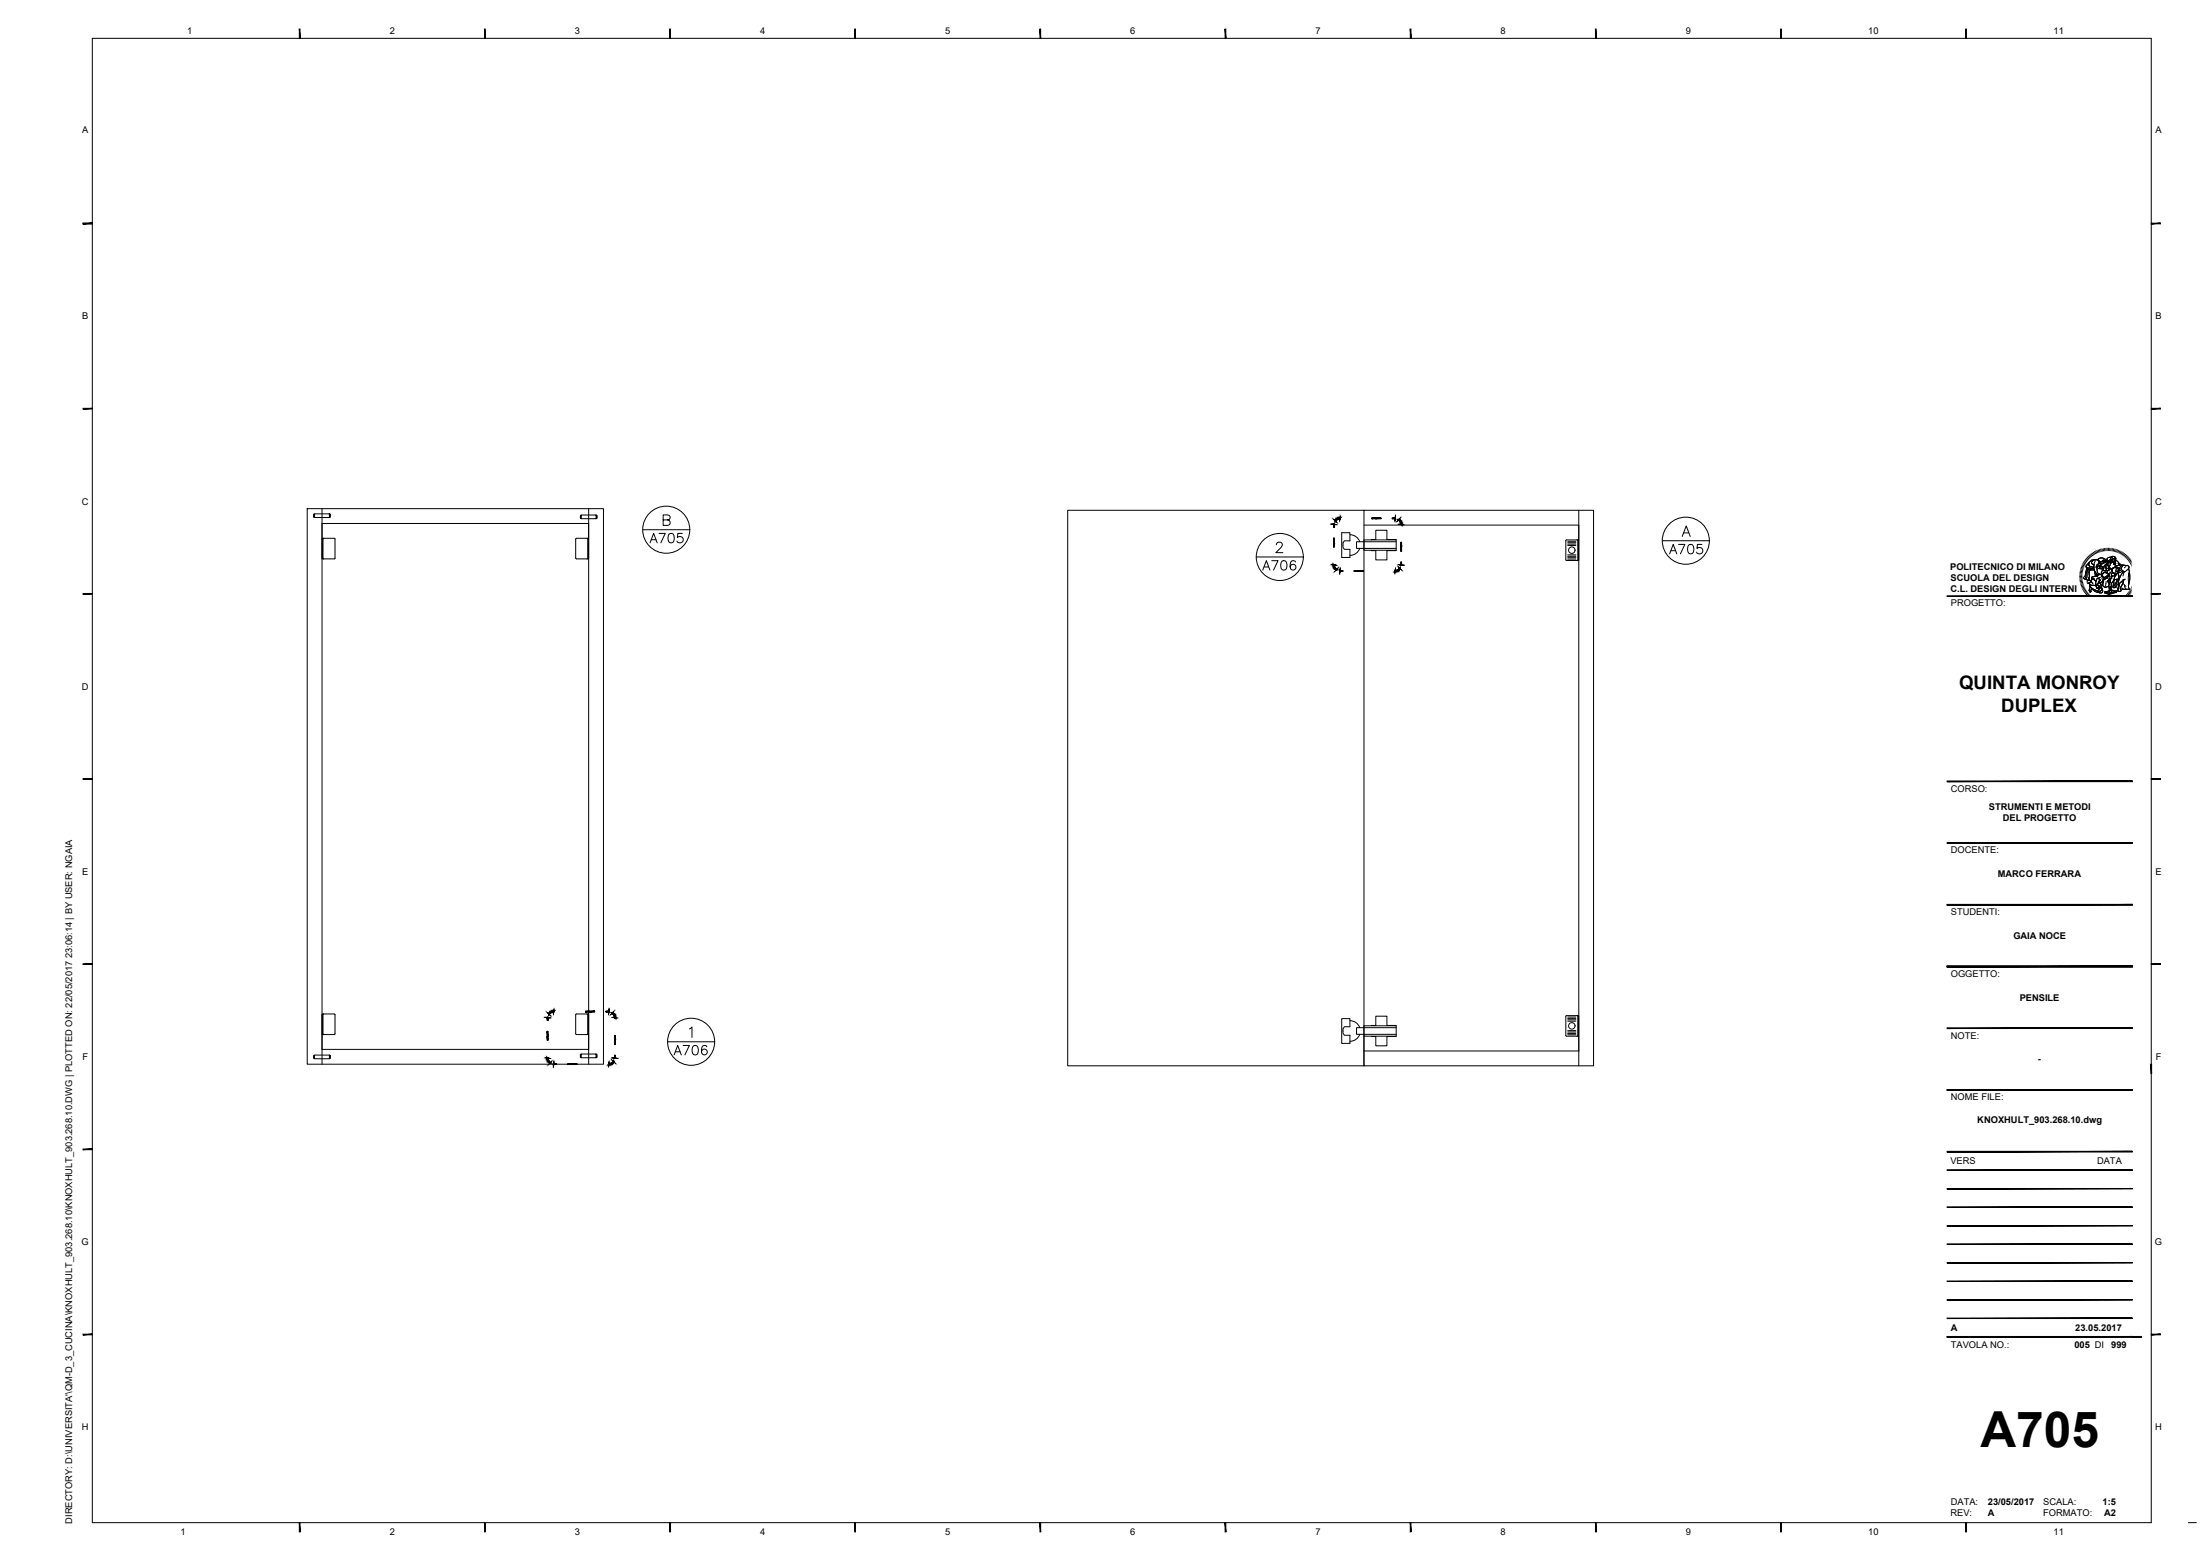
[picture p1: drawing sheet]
<svg xmlns="http://www.w3.org/2000/svg" width="594mm" height="420mm" viewBox="0 0 594 420" stroke-linecap="round" stroke-linejoin="round" font-family="sans-serif">
<!-- layer: 0 -->
<path d="M83 137.4h80v150h-80zM87 137.4v150M159 137.4v150M368.3 137.8h62v150h-62zM368.3 137.8h-80v150h80v-8M426.3 137.8v150M87 141.4h72M368.3 141.8h58v4M87 283.4h72M368.3 283.8h58" fill="none" stroke="#000" stroke-width=".27"/>
<!-- layer: supporti -->
<g fill="none" stroke="#000" stroke-width=".27">
<path d="M84.8 138.8v.9M84.9 138.8h-.1v.9h.1M88.9 138.8v.9h-4v-.9h4h.2v.9h-.2M89.1 138.8v.9M156.8 139.2v.8M157 139.1l-.2 .1v.8l.2 .1M161 139.1v1h-4v-1h4l.1 .1v.8l-.1 .1M161.1 139.2v.8M87 145.4v5.5M87.2 150.7l.2 .2M87.4 145.4h-.4v5.5h.4M87.4 145.4h2.9"/>
<path d="M87.4 150.9h2.9M87.4 145.4l-.2 .1v5.2M90.3 145.4l.2 .1v5.2M90.5 150.7l-.2 .2M155.5 150.7l.1 .2M155.6 145.4h2.9M155.6 150.9h2.9M155.6 145.4l-.1 .1v5.2M158.5 145.4h.4v5.5h-.4M158.5 145.4l.2 .1v5.2M158.7 150.7l-.2 .2M158.9 145.4v5.5"/>
<path d="M362.3 143.8h2.2v2.2h-1.5a1.94 1.94 0 0 0 0 2.3h1.5v2.2h-2.2zM364.5 144.4a2.79 2.79 0 0 1 2.7 1.9M367.2 148.1a2.79 2.79 0 0 1-2.7 1.9M370.3 145.8l1.2-.1v-2.5h3v2.5h2.5v3h-2.5v2.5h-3v-2.5l-1.2-.1M377 145.8h-8.7v2.8h8.7M377 146.3h-10.7v1.8h10.7M423 145.8l-.2 .2 .1 5.3h3M423 145.8h3.3v5.5h-.4M423.3 151h2.2M423.3 150.6h2.2M423.3 150.2h2.2M423.3 149.8h2.2"/>
<path d="M423.3 146.2h2.2M423.3 146.5h2.2M423.3 146.9h2.2M423.3 147.3h2.2M425.9 145.8l.2 .2v5.1l-.2 .2M426.3 145.8v5.5M87 273.8v5.6M87.4 273.8h-.4v5.6h.4M87.4 273.8h2.9M87.4 279.4h2.9M87.4 273.8l-.2 .2v5.2l.2 .1M90.3 273.8l.2 .2v5.2l-.2 .1"/>
<path d="M155.6 273.8h2.9M155.6 279.4h2.9M155.6 273.8l-.1 .2v5.2l.1 .1M158.5 273.8h.4v5.6h-.4M158.5 273.8l.2 .2v5.2l-.2 .1M158.9 273.8v5.6M362.3 275.1h2.2v2.1h-1.5a1.94 1.94 0 0 0 0 2.4h1.5v2.1h-2.2zM364.5 275.6a2.79 2.79 0 0 1 2.7 1.9M367.2 279.3a2.79 2.79 0 0 1-2.7 1.9M370.3 276.9h1.2v-2.5h3v2.5h2.5v3h-2.5v2.5h-3v-2.5h-1.2M377 277h-8.7v2.8h8.7M377 277.5h-10.7v1.8h10.7"/>
<path d="M423.3 279.4h2.2M423.3 279h2.2M423.3 278.7h2.2M423.3 278.3h2.2M423.3 274.6h2.2M423.3 275h2.2M423.3 275.4h2.2M423.3 275.7h2.2M425.9 274.2l-3 .1-.1 5.3 .2 .2M425.9 274.2h.4v5.6h-3.3M425.9 274.2l.2 .2v5.2l-.2 .2M426.3 274.2v5.6"/>
<path d="M84.8 285v.8M84.9 284.9l-.1 .1v.8l.1 .1M88.9 284.9v1h-4v-1h4l.2 .1v.8l-.2 .1M89.1 285v.8M156.8 284.7v.8M157 284.6l-.2 .1v.8l.2 .1M161 284.6v1h-4v-1h4l.1 .1v.8l-.1 .1M161.1 284.7v.8"/>
<circle cx="424.4" cy="148.6" r=".87"/>
<circle cx="424.4" cy="277" r=".87"/>
</g>
<!-- layer: linea dettagli -->
<g fill="#000" stroke="#000" stroke-width=".27">
<path d="M360.9 153.8l-.1 .1zM377.8 140.2l-.1 .2zM165.4 273.4l-.1 .1zM148.6 287l-.1 .1z"/>
<path d="M361.8 139.9v.2zM361.8 139.9v.2zM361.9 139.9l-.1 .2zM361.9 139.9v.1z"/>
<path d="M376.8 139.9v.2zM376.8 139.9v.2zM376.8 139.9v.2zM376.8 139.9v.1z"/>
<path d="M376.8 139.9v.2zM376.8 139.9v.2zM376.7 139.9v.1zM376.7 139.9v.1z"/>
<path d="M360.1 141.6h.2zM360.1 141.6h.2zM360.1 141.6h.2z"/>
<path d="M360.1 141.6h.2zM360.1 141.6h.2zM360.1 141.6h.2zM360.1 141.6h.2z"/>
<path d="M360.1 152.6h.2zM360.1 152.5l.2 .1zM360.1 152.5l.2 .1zM360.1 152.5h.2z"/>
<path d="M360.2 141.6l.1 .7zM360.1 141.6l.2 .7zM360.1 141.6l.2 .7zM360.1 141.6l.1 .7z"/>
<path d="M360.2 145.3l.1 1.4zM360.1 145.3l.2 1.4zM360.1 145.3l.2 1.4zM360.1 145.3l.1 1.4z"/>
<path d="M360.2 146.7l.1 1zM360.1 146.7l.2 1zM360.1 146.7l.2 1zM360.1 146.7l.1 1z"/>
<path d="M360.2 152.6l.1 .2zM360.1 152.6l.2 .2zM360.1 152.6l.2 .2zM360.1 152.6l.1 .2z"/>
<path d="M360.2 152.8l.1 .2zM360.1 152.8l.2 .2zM360.1 152.8l.2 .2zM360.1 152.8l.2 .2z"/>
<path d="M360.3 153l.1 .1zM360.2 153l.2 .1zM360.2 153l.2 .1zM360.2 153l.1 .2z"/>
<path d="M360.3 153.2l.2 .1zM360.3 153.2l.2 .1zM360.3 153.2l.2 .1zM360.3 153.2l.1 .2z"/>
<path d="M360.4 153.4l.2 .1zM360.3 153.4l.3 .1zM360.3 153.4l.3 .1zM360.3 153.4l.2 .1z"/>
<path d="M360.5 153.5l.2 .2zM360.5 153.6l.2 .1zM360.5 153.6l.2 .1zM360.5 153.6l.2 .1z"/>
<path d="M360.5 140.6l.1 .1zM360.5 140.6l.1 .1z"/>
<path d="M360.7 153.6l.2 .2zM360.7 153.7l.2 .1zM360.6 153.8h.3zM360.6 153.8h.2z"/>
<path d="M360.7 140.4l-.1 .3zM360.6 140.4v.3zM360.6 140.4v.3zM360.6 140.4l-.1 .2z"/>
<path d="M360.8 140.3l-.1 .2zM360.8 140.2l-.1 .3zM360.8 140.2l-.1 .3zM360.6 140.4l.2-.2z"/>
<path d="M361 140.2l-.1 .2zM361 140.1l-.1 .3zM361 140.1l-.1 .3zM360.8 140.2l.2-.1z"/>
<path d="M361.2 140.1l-.1 .2zM361.2 140l-.1 .3zM361.2 140l-.1 .3zM361 140.1l.2-.1z"/>
<path d="M361.2 140.2l.2-.2zM361.4 139.9l-.2 .3zM361.2 140.1l.2-.2zM361.2 140l.2-.1z"/>
<path d="M361.4 140.1l.2-.1zM361.6 139.9l-.2 .2zM361.4 140l.2-.1zM361.4 139.9h.2z"/>
<path d="M361.8 154.1v.2zM361.8 154.1v.2zM361.8 154.1v.2zM361.8 154.1v.2z"/>
<path d="M361.8 154.1h.8zM361.8 154.2l.8-.1zM361.8 154.3l.8-.2zM361.8 154.3l.8-.1z"/>
<path d="M361.6 140.1l.2-.1zM361.6 140.1l.2-.2zM361.6 140l.2-.1zM361.6 139.9h.2z"/>
<path d="M361.8 154.1v.2zM361.8 154.1v.2zM361.9 154.1l-.1 .2zM361.9 154.1v.2z"/>
<path d="M365.7 154.1h1.4zM365.7 154.2l1.4-.1zM365.7 154.3l1.4-.2zM365.7 154.3l1.4-.1z"/>
<path d="M367.1 154.1h1zM367.1 154.2l1-.1zM367.1 154.3l1-.2zM367.1 154.3l1-.1z"/>
<path d="M370.4 140.1l1.1-.1zM370.4 140.1l1.1-.2zM370.4 140l1.1-.1zM370.4 139.9h1.1z"/>
<path d="M371.5 140.1l1.4-.1zM371.5 140.1l1.4-.2zM371.5 140l1.4-.1zM371.5 139.9h1.4z"/>
<path d="M376 140.1l.8-.1zM376 140.1l.8-.2zM376 140l.8-.1zM376 139.9h.8z"/>
<path d="M376.8 154.1v.2zM376.8 154.1v.2zM376.7 154.1v.2zM376.7 154.1v.2z"/>
<path d="M376.8 154.1h.2zM376.8 154.2l.2-.1zM376.8 154.3l.2-.2zM376.8 154.3l.2-.1z"/>
<path d="M376.9 154.1l.3-.1zM377 154.2l.2-.2zM377.2 154l-.2 .3zM377 154.3l.2-.2z"/>
<path d="M377.1 154h.2zM377.2 154.1l.1-.1zM377.3 154l-.1 .2zM377.2 154.2l.2-.1z"/>
<path d="M377.3 154l.2-.1zM377.5 153.9l-.1 .2zM377.5 153.9l-.1 .2zM377.6 154l-.2 .1z"/>
<path d="M377.5 153.9l.2-.1zM377.7 153.8l-.1 .2zM377.7 153.8l-.1 .2zM377.7 153.8l-.1 .2z"/>
<path d="M377.7 153.8l.2-.2zM377.9 153.6l-.1 .3zM377.9 153.6l-.1 .3zM377.9 153.7l-.1 .2z"/>
<path d="M378 153.5l-.1 .2zM378 153.5v.3zM378 153.5v.3zM378 153.5v.3z"/>
<path d="M377.7 140.4h.2zM377.7 140.4h.3zM377.7 140.3l.3 .1zM377.8 140.2l.2 .2z"/>
<path d="M378 153.5l.1 .1zM378 153.5l.1 .1z"/>
<path d="M377.8 140.5l.2 .1zM377.8 140.5l.3 .1zM377.8 140.5l.3 .1zM377.9 140.4l.2 .2z"/>
<path d="M378 140.6l.2 .2zM378 140.6l.2 .1zM378 140.6l.2 .1zM378 140.6l.2 .1z"/>
<path d="M378.1 140.8l.2 .2zM378.1 140.8l.2 .1zM378.1 140.8l.2 .1zM378.2 140.8l.1 .1z"/>
<path d="M378.2 141l.1 .2zM378.2 141l.2 .1zM378.2 141l.2 .1zM378.3 141l.1 .1z"/>
<path d="M378.2 141.2l.2 .2zM378.2 141.2l.3 .2zM378.2 141.2l.3 .2zM378.3 141.2l.2 .2z"/>
<path d="M378.3 151.8l.1 .8zM378.3 151.8l.2 .8zM378.3 151.8l.2 .8zM378.4 151.8l.1 .8z"/>
<path d="M378.3 147.5l.1 1.3zM378.3 147.5l.2 1.3zM378.3 147.5l.2 1.3zM378.4 147.5l.1 1.3z"/>
<path d="M378.3 146.5l.1 .9zM378.3 146.5l.2 .9zM378.3 146.5l.2 .9zM378.4 146.5l.1 .9z"/>
<path d="M378.3 141.4l.1 .2zM378.3 141.4l.2 .2zM378.3 141.4l.2 .2zM378.4 141.4l.1 .2z"/>
<path d="M378.3 152.6h.2zM378.3 152.6h.2zM378.3 152.6h.2zM378.3 152.6h.2z"/>
<path d="M378.3 141.6h.2zM378.3 141.6h.2zM378.3 141.6h.2zM378.3 141.6h.2z"/>
<path d="M378.3 152.6h.2zM378.3 152.5l.2 .1zM378.3 152.5l.2 .1zM378.3 152.5h.2z"/>
<path d="M147.8 274.8h.1zM147.8 274.7l.1 .1zM147.8 274.7l.1 .1zM147.8 274.7h.1z"/>
<path d="M147.8 274.8h.2zM147.8 274.8h.2zM147.8 274.8h.1zM147.8 274.8h.1z"/>
<path d="M147.9 274.8v.7zM147.8 274.8l.1 .7zM147.8 274.8l.1 .7zM147.8 274.8l.1 .7z"/>
<path d="M147.9 278.5v1.4zM147.8 278.5l.1 1.4zM147.8 278.5l.1 1.4zM147.8 278.5l.1 1.4z"/>
<path d="M147.9 279.9v1zM147.8 279.9l.1 1zM147.8 279.9l.1 1zM147.8 279.9l.1 1z"/>
<path d="M148.1 273.7l.2 .2zM148.1 273.7l.2 .2z"/>
<path d="M148.3 273.6v.2zM148.3 273.6v.2zM148.3 273.6v.2zM148.3 273.6l-.1 .2z"/>
<path d="M148.5 273.5l-.1 .2zM148.4 273.4v.3zM148.4 273.4v.3zM148.3 273.6l.1-.2z"/>
<path d="M148.7 273.4l-.2 .2zM148.6 273.3l-.1 .3zM148.6 273.3l-.1 .3zM148.5 273.4l.1-.1z"/>
<path d="M148.9 273.3l-.2 .1zM148.8 273.2l-.1 .2zM148.8 273.2l-.1 .2zM148.6 273.3l.2-.1z"/>
<path d="M148.9 273.4l.2-.2zM149 273.1l-.1 .3zM148.9 273.3l.1-.2zM148.8 273.2l.2-.1z"/>
<path d="M149.1 273.3l.2-.1zM149.3 273.1l-.2 .2zM149.1 273.2l.2-.1zM149.1 273.1h.2z"/>
<path d="M149.5 273.1v.1zM149.5 273.1v.1zM149.5 273.1v.1zM149.5 273.1v.1z"/>
<path d="M149.3 273.2l.2-.1zM149.3 273.2l.2-.1zM149.3 273.2l.2-.1zM149.3 273.1h.2z"/>
<path d="M158.1 273.2l1-.1zM158.1 273.2l1-.1zM158.1 273.1h1zM158.1 273.1h1z"/>
<path d="M159.1 273.2l1.5-.1zM159.1 273.2l1.5-.1zM159.1 273.1h1.5zM159.1 273.1h1.5z"/>
<path d="M164.4 273.1v.1zM164.4 273.1v.1zM164.5 273.1l-.1 .1zM164.5 273.1v.1z"/>
<path d="M163.6 273.2l.8-.1zM163.6 273.2l.8-.1zM163.6 273.1h.8zM163.6 273.1h.8z"/>
<path d="M164.4 273.1v.1zM164.4 273.1v.1zM164.4 273.1v.1zM164.4 273.1v.1z"/>
<path d="M165.4 273.6h.2zM165.4 273.6h.2zM165.4 273.5l.2 .1zM165.5 273.4l.1 .2z"/>
<path d="M165.5 273.7l.2 .1zM165.5 273.7h.3zM165.5 273.7h.3zM165.6 273.6l.2 .1z"/>
<path d="M165.6 273.8l.2 .2zM165.6 273.8l.3 .1zM165.6 273.8l.3 .1zM165.7 273.8l.2 .1z"/>
<path d="M165.7 274l.2 .2zM165.7 274l.3 .1zM165.7 274l.3 .1zM165.8 274l.2 .1z"/>
<path d="M165.8 274.2l.2 .2zM165.8 274.2l.3 .1zM165.8 274.2l.3 .1zM165.9 274.2l.2 .1z"/>
<path d="M165.9 274.4l.1 .2zM165.9 274.4l.2 .1zM165.9 274.4l.2 .1zM166 274.4l.1 .1z"/>
<path d="M165.9 274.6l.1 .2zM165.9 274.6l.2 .2zM165.9 274.6l.2 .2zM166 274.6l.1 .2z"/>
<path d="M166 274.8h.1zM166 274.8h.1zM166 274.8h.1zM166 274.8h.1z"/>
<path d="M147.8 285.7h.2zM147.8 285.7h.2zM147.8 285.7h.2zM147.8 285.7h.1z"/>
<path d="M147.9 285.7l.1 .2zM147.8 285.7l.2 .2zM147.8 285.7l.2 .2zM147.8 285.7l.1 .2z"/>
<path d="M147.9 285.9l.1 .2zM147.8 286l.2 .1zM147.8 286l.2 .1zM147.8 286l.1 .1z"/>
<path d="M147.9 286.1l.2 .2zM147.8 286.2l.3 .1zM147.8 286.2l.3 .1zM147.8 286.2l.2 .1z"/>
<path d="M148 286.3l.2 .2zM147.9 286.4l.3 .1zM147.9 286.4l.3 .1zM147.9 286.4l.2 .1z"/>
<path d="M148.1 286.5l.2 .2zM148 286.6l.3 .1zM148 286.6l.3 .1zM148 286.6l.2 .1z"/>
<path d="M148.2 286.7l.2 .1zM148.1 286.8h.3zM148.1 286.8h.3zM148.1 286.8l.2 .1z"/>
<path d="M148.4 286.8l.2 .1zM148.3 286.9h.3zM148.3 286.9h.3zM148.3 286.9l.2 .1z"/>
<path d="M149.5 287.3v.1zM149.5 287.3v.1zM149.5 287.3v.1zM149.5 287.3v.1z"/>
<path d="M149.5 287.3h.8zM149.5 287.4l.8-.1zM149.5 287.4l.8-.1zM149.5 287.4h.8z"/>
<path d="M149.5 287.3v.1zM149.5 287.3v.1zM149.5 287.3v.1zM149.5 287.3v.1z"/>
<path d="M153.3 287.3h1.5zM153.3 287.4l1.5-.1zM153.3 287.4l1.5-.1zM153.3 287.4h1.5z"/>
<path d="M154.8 287.3h1zM154.8 287.4l1-.1zM154.8 287.4l1-.1zM154.8 287.4h1z"/>
<path d="M164.4 287.3v.1zM164.4 287.3v.1zM164.4 287.3v.1zM164.4 287.3v.1z"/>
<path d="M164.4 287.3h.2zM164.4 287.4l.2-.1zM164.4 287.4l.2-.1zM164.4 287.4l.2-.1z"/>
<path d="M164.6 287.3l.2-.1zM164.6 287.3l.2-.1zM164.8 287.2l-.2 .2zM164.6 287.4l.2-.1z"/>
<path d="M164.8 287.2l.2-.1zM164.8 287.3l.2-.2zM165 287.1l-.1 .3zM164.9 287.4l.1-.2z"/>
<path d="M165 287.2l.2-.1zM165.2 287.1l-.1 .2zM165.2 287.1l-.1 .2zM165.2 287.1l-.1 .2z"/>
<path d="M165.2 287.1l.2-.2zM165.4 286.9l-.1 .3zM165.4 286.9l-.1 .3zM165.4 287l-.1 .2z"/>
<path d="M165.4 286.9l.1-.1zM165.5 286.8v.3zM165.5 286.8v.3zM165.6 286.9l-.1 .2z"/>
<path d="M165.6 286.7v.2zM165.6 286.7v.2zM165.6 286.7v.2zM165.7 286.7l-.1 .2z"/>
<path d="M165.6 286.6l.2 .2zM165.6 286.6l.2 .2z"/>
<path d="M166 285v.7zM166 285l.1 .7zM166 285l.1 .7zM166 285l.1 .7z"/>
<path d="M166 280.6v1.4zM166 280.6l.1 1.4zM166 280.6l.1 1.4zM166 280.6l.1 1.4z"/>
<path d="M166 279.6v1zM166 279.6l.1 1zM166 279.6l.1 1zM166 279.6l.1 1z"/>
<path d="M166 285.7h.1zM166 285.7h.1zM166 285.7h.1zM166 285.7h.1z"/>
<path d="M166 285.7h.1zM166 285.7h.1zM166 285.7l.1 .1zM166 285.8h.1z"/>
</g>
<g fill="none" stroke="#000" stroke-width=".27">
<path d="M361.4 139.9h.1M361.4 139.9l.2 .2zM361.6 139.9h.1M361.6 139.9h.2v.2h-.2zM361.8 139.9v.2M370.4 139.9h1.1v.2h-1.1zM371.5 140h.1M371.5 139.9h1.4v.2h-1.4zM376 139.9h.8v.2h-.8zM360.1 141.6h.2v.7h-.2zM360.1 145.3h.2v1.4h-.2zM360.1 146.7h.2v1h-.2z"/>
<path d="M360.1 152.6h.2M360.1 152.6l.2 .2zM360.1 152.8l.2-.1v.3h-.1zM360.1 152.8h.1M360.2 153l.1-.1 .1 .2-.2 .1zM360.2 153h.1M360.2 146.7h.1M360.2 153.2h.1M360.3 153.2l.1-.1 .1 .2-.2 .1zM360.3 153.4h.1M360.3 153.4l.3 .1zM360.5 140.6l.1 .1z"/>
<path d="M360.5 153.6h.1M360.5 153.6l.2 .1zM360.5 140.6h.1M360.6 140.4v.3zM360.6 153.8h.1M360.6 140.4h.3zM360.6 140.4h.1M360.7 153.6l.1 .3zM360.8 153.9h.1M360.8 140.2l.2-.1 .1 .2-.2 .1zM360.8 140.2h.1M360.9 153.8l-.1 .1z"/>
<path d="M361 140.1l.2 .1zM361 140.1h.1M361.2 140l.2-.1v.2l-.2 .1zM361.2 140h.1M361.8 154.1h.8v.2h-.8zM365.7 154.1h1.4v.2h-1.4zM367.1 154.2h.1M367.1 154.1h1v.2h-1zM376.8 154.1v.2M376.8 154.1h.2v.2h-.2zM376.9 154.1l.3 .1zM377 154.3h.1"/>
<path d="M377.1 154h.2l.1 .1-.2 .1zM377.2 154.2h.1M377.3 154h.3zM377.4 154.1h.1M377.5 153.9l.2-.1 .1 .1-.2 .1zM377.6 154h.1M377.7 153.8h.3zM377.8 140.2l-.1 .2zM377.8 140.2h.1M377.8 140.2l.1 .3zM377.8 153.9h.1M377.8 140.5l.3 .1z"/>
<path d="M378 140.4h.1M378 140.6l.2 .1zM378 153.8h.1M378 153.5v.3zM378 153.5l.1 .1zM378.1 140.8l.1-.1 .1 .2-.1 .1zM378.1 140.6h.1M378.1 153.6h.1M378.2 141l.1-.1 .1 .2-.2 .1zM378.2 140.7h.1M378.2 141.2h.2l.1 .2h-.2zM378.3 141.4l.2 .2z"/>
<path d="M378.3 151.8h.2v.8h-.2zM378.3 147.5h.2v1.3h-.2zM378.3 146.5h.2v.9h-.2zM378.3 141.6h.2M378.3 140.9h.1M378.4 147.4h.1M378.4 141.1v.1M378.5 141.4h.1M147.8 274.8h.1v.7h-.1zM147.8 278.5h.1v1.4h-.1zM147.8 279.9h.1v1h-.1zM147.9 279.9h.1"/>
<path d="M147.9 274.8h-.1h.2M148.1 273.7l.2 .2zM148.1 273.7h.1M148.3 273.6v.2zM148.3 273.6h.3zM148.3 273.6h.1M148.5 273.4l.1-.1 .1 .1-.2 .2zM148.5 273.4h-.1M148.6 273.3h.3zM148.6 273.3h.1M148.8 273.2l.2-.1 .1 .2-.2 .1zM148.8 273.2h.1"/>
<path d="M149 273.1h.1M149.1 273.1l.2 .1zM149.3 273.1h.1M149.3 273.1h.2v.1h-.2zM149.5 273.1v.1M158.1 273.1h1v.1h-1zM159.1 273.1h.1M159.1 273.1h1.5v.1h-1.5zM163.6 273.1h.8v.1h-.8zM165.4 273.4v.2zM165.4 273.4h.1M165.5 273.4v.3z"/>
<path d="M165.5 273.7h.3zM165.6 273.6h.1M165.6 273.8l.3 .1zM165.7 274l.2-.1 .1 .2-.2 .1zM165.8 273.7h.1M165.8 274.2l.2-.1 .1 .2-.2 .1zM165.9 273.9h.1M165.9 274.4l.2-.1v.2l-.2 .1zM165.9 274.6l.2 .2zM166 274.8h.1M166 279.6h.1v1h-.1zM166 274.1h.1"/>
<path d="M166.1 274.3h.1M166.1 274.5v.1M147.8 285.7h.2M147.8 285.7l.2 .2zM147.8 286l.2-.1v.2l-.2 .1zM147.8 285.9v.1M147.8 286.2l.2-.1 .1 .2-.2 .1zM147.8 286.2h.1M147.9 286.4h.1M147.9 286.4l.2-.1 .1 .2-.2 .1zM148 286.6h.1M148 286.6l.3 .1z"/>
<path d="M148.1 286.8h.1M148.1 286.8h.3zM148.3 286.9h.1M148.4 286.8v.3zM148.4 287.1h.1M148.5 286.9v.2zM149.5 287.3h.8v.1h-.8zM153.3 287.3h1.5v.1h-1.5zM154.8 287.4h.1M154.8 287.3h1v.1h-1zM164.4 287.3v.1M164.4 287.3h.2v.1h-.2z"/>
<path d="M164.6 287.3l.3 .1zM164.6 287.4h.1M164.8 287.2l.2-.1 .1 .2-.2 .1zM164.9 287.4h.1M165 287.2h.3zM165.1 287.3h.1M165.2 287.1l.2-.2v.2l-.1 .1zM165.3 287.2h.1M165.4 286.9h.2zM165.5 287.1h-.1M165.6 286.9h.1M165.6 286.7v.2z"/>
<path d="M165.6 286.6l.2 .2zM165.8 286.8h.1M166 285h.1v.7h-.1zM166 280.6h.1v1.4h-.1zM166 280.6h.1"/>
<circle cx="376.8" cy="140" r=".09"/>
<circle cx="360.2" cy="141.6" r=".09"/>
<circle cx="361.8" cy="154.2" r=".09"/>
<circle cx="378.4" cy="152.6" r=".09"/>
<circle cx="164.4" cy="273.1" r=".09"/>
<circle cx="149.5" cy="287.4" r=".09"/>
<circle cx="166" cy="285.7" r=".09"/>
</g>
<!-- layer: Linee e simboli -->
<g fill="none" stroke="#000" stroke-width=".27">
<path d="M173.6 143h12.7M179.1 140.4l1.6-.1a.65 .65 0 0 0 0-1.1l-1.6-.2v2.9h1.2a.74 .74 0 0 0 .7-.8 .74 .74 0 0 0-.7-.7M339.2 150.4h12.7M344.7 147.1l.1-.4 .4-.3 .8 .1a.63 .63 0 0 1 .1 1l-1.6 1.7h1.9M448.9 146h12.7M454.3 144.8l1-2.8 1.1 2.8M454.7 143.9h1.3M186.2 277.8l.7-.5v2.8M180.3 281.3h12.7"/>
<circle cx="179.9" cy="143" r="6.4"/>
<circle cx="345.6" cy="150.4" r="6.4"/>
<circle cx="455.2" cy="146" r="6.4"/>
<circle cx="186.6" cy="281.3" r="6.4"/>
</g>
<!-- layer: G-ANNO-LOGO -->
<g fill="none" stroke="#000" stroke-width=".27">
<path d="M561.6 155.7h.6M561.6 155.3h.6M561.6 154.9l.7 .1M561.6 154.6l.7 .1M561.7 154.2l.7 .2M561.8 153.9l.6 .1M561.9 153.5l.6 .2M562 153.2l.6 .2M562.1 152.9l.6 .2M562.2 152.5l.6 .3M562.2 156h-.6M562.3 156.3l-.7 .1"/>
<path d="M562.3 156.6l-.7 .1M562.4 157l-.7 .1M562.4 152.2l.6 .3M562.4 157.3l-.6 .1M562.5 157.6l-.6 .2M562.6 151.9l.5 .3M562.6 157.9l-.6 .2M562.7 158.2l-.6 .2M562.7 151.6l.6 .4M562.8 158.5l-.6 .3M562.9 156.4l.4 .1M562.9 151.3l.6 .4"/>
<path d="M563 158.8l-.6 .3M563.1 159.1l-.6 .3M563.2 151l.5 .4M563.3 159.4l-.6 .3M563.4 150.7l.5 .5M563.5 153.3v.4M563.5 153.3l.9 .1M563.5 153.3h.1M563.5 159.6l-.6 .4M563.5 153.7l-.2 .4-.2 1.2-.5 .7 .3 .3M563.5 153.7l.1 .1M563.6 150.5l.5 .4"/>
<path d="M563.6 156.6l.4 .1M563.6 153.8h.1M563.6 153.8l-.2 .6-.2 1.3-.3 .7M563.6 153.8h.3M563.7 159.9l-.6 .4M563.9 150.2l.4 .5M563.9 153.8l-.3 .5-.1 1.6-.2 .6 .3 .1M563.9 153.8l.4 .1M563.9 153.8l-.3 .5-.1 1.5-.2 .6 .3 .2M563.9 153.8h1.6M563.9 153.8h.1M564 156.7h.2"/>
<path d="M564 156.7a.39 .39 0 0 0-.5 .4 .39 .39 0 0 0 .6 .3M564.1 152.1l-.8 .8 .2 .4M564.1 152.1l-.1 .3a.83 .83 0 0 0 1 .7l.3 .2M564.1 157.4l.1 .3M564.1 157.4h.1M564.1 156.1l.1 .6M564.1 154.5l.1 1M564.1 156.1v.5l-.1 .1M564.1 151.9v.2M564.1 159.4l.3 .4M564.1 150l.5 .5M564.2 156.7l.4 .2"/>
<path d="M564.2 156.7h.1M564.2 155.5l-.1 .6M564.2 155.5v1.2M564.3 157.8l.1 .6M564.3 157.8l.6 .3 1-.2M564.3 157.8h.1M564.3 157.8l.7 .3 .9-.2M564.3 153.9l-.2 .6M564.4 149.7l.4 .6M564.4 151.7l-.3 .2M564.4 158.4l-.3 1M564.4 158.4h.1"/>
<path d="M564.4 159.8h.1M564.5 158.4l.8 .7M564.6 159.8h-.1M564.6 159.7v.1M564.6 156.9h.1M564.6 156.9l.2 .3M564.7 159.6l-.1 .1M564.7 149.5l.4 .6M564.8 157.2l-.7 .2M564.8 157.2l.5 .5M564.8 157.2h.1M564.8 156l.2 .4"/>
<path d="M565 149.3l.3 .6M565 156.4l-.4 .5M565 156.4h.1M565.2 156.2v.1M565.2 156.3l-.2 .1M565.3 156.3l.7 .6M565.3 156.3h.1M565.3 149.1l.3 .6M565.3 153.3h.1M565.3 153.3l-.1 .1a.47 .47 0 0 1-.8 0M565.3 159.1l1.2 .5M565.4 153.2l-.1 .1"/>
<path d="M565.4 153.2h.1M565.4 153.2l.1 .6M565.4 152.5v.7M565.5 153.8l-1.2 .1M565.5 153.8h.1M565.5 153.8l.6 1.2-.1 .5M565.6 148.9l.3 .6M565.6 154.2l.2 1.4M565.7 155.6l-.9 .4M565.8 151.4l-.4 1.1M565.9 148.8l.3 .6M565.9 157.9l.2 .6"/>
<path d="M565.9 157.9h.1M566 156.9l-.1 1M566 155.5h.1M566 155.5l-.3 .1M566 155.5l.2 .1M566.1 153.1l.1 .4a1.44 1.44 0 0 0 .6 1.5l.2 .1M566.1 153.1h.1M566.1 151.1h.1M566.1 151.1l-1.2 .1-.5 .5M566.1 158.5l.1 .1M566.1 151.1a1 1 0 0 0-1.2 1l.5 .4M566.1 151.1l.4 .1"/>
<path d="M566.2 158.6l.1 .2M566.2 148.6l.3 .6M566.3 158.8v.1M566.4 153h.1M566.4 153l-.3 .1M566.4 153v.2M566.4 153.2l.3 .3h.5M566.4 156.2h.2a.44 .44 0 0 1 .5 .3 .44 .44 0 0 1-.3 .6l-.1 .1M566.4 156.2l-.4 .7M566.5 151.2l.3 .3M566.5 151.2h.1M566.5 159.6l.1 .1"/>
<path d="M566.5 155.2l-.1 .4h-.2M566.5 155.2h.1M566.5 158.7l-.2 .2M566.5 158.7h.1M566.6 148.5l.2 .6M566.6 159.7l.4 .2M566.6 159.6v.1M566.6 151l-.1 .2M566.6 158.6l.3 .4-.1-.5 .4 .2M566.6 158.6l.2 .5-.3-.4M566.6 158.6h.1M566.7 157.3l-.3 .7 .5 .3"/>
<path d="M566.7 155.1l-.2 .1M566.7 155.1h.1M566.7 152.2l-.6 .9M566.7 157.2v.1M566.7 157.3l.4 .1M566.8 151.5v.4M566.8 151.5l.3 .2M566.8 151.5h.1M566.8 151.9l-.1 .3M566.9 158.3h.1M566.9 148.4l.2 .6M566.9 158.3l.3 .3"/>
<path d="M567 150.8l-.4 .2M567 155.1h-.3M567 155.1h.1M567 155.1l.6 .2M567.1 157.4h.1M567.1 157.4l.5 1.6M567.1 153l.1 .5M567.1 152.7l-.7 .3M567.1 152.7h.1M567.1 152.7l.3 .2M567.2 158.6v.1M567.2 153.5h.1"/>
<path d="M567.2 152.4h.1M567.2 152.4l-.2 .2M567.2 156l-.8 .2M567.2 152.4l-.1 .3M567.2 148.3l.2 .6M567.3 152.9l-.2 .1M567.3 152.9l.2 .1M567.3 152.1l-.1 .3M567.3 152.1h.1M567.3 152.1l.2 .1M567.3 152.1l-.6 .1M567.3 153.1h.1"/>
<path d="M567.4 152.9h.1M567.4 155.6l.7 .6M567.4 152.9l.1 .1M567.4 151.7h-.3M567.4 155.2l.2 .1M567.5 153h.5M567.5 153h.1M567.5 153l-.1 .1M567.5 152.2l.2 .1M567.5 156.1l.3 .5-.1 .4M567.6 150.7l-.6 .1M567.6 150.7l.5 .1"/>
<path d="M567.6 155.3l.2 .4M567.6 159l-.3 .6h-.7M567.6 148.2l.1 .7M567.6 159h.1M567.6 155.3h.1M567.6 157.9l.8 .7M567.6 159a.66 .66 0 0 1 0 1 .66 .66 0 0 1-.9 0l-1.3-.6a.44 .44 0 0 0-.5-.3 .44 .44 0 0 0-.3 .5h.1M567.6 155.4l.4 .6M567.6 151.6l-.2 .1M567.7 157h.1M567.7 157l-.6 .4M567.8 152l.1 .1"/>
<path d="M567.8 155.6l.2 .2M567.8 155.7l.2 .1M567.9 152.1l-.2 .2M567.9 154.8l-.3 .5M567.9 154.8a.46 .46 0 0 0-.3 .4 .46 .46 0 0 0 .2 .4M567.9 153.1h-.2a.33 .33 0 0 1-.1 .5 .33 .33 0 0 1-.4-.1M567.9 151.6l.2 .1M567.9 153.9l-.5 .9v.4M567.9 151.4l-.3 .2M567.9 157.3l-.6 .8M567.9 157.3h.1M567.9 157.3l-.3 .6 .8 .7"/>
<path d="M567.9 153.9l.2 .2M567.9 157.3l.1 .9M567.9 153.9a1.29 1.29 0 0 0-.5 1.3M567.9 148.1l.1 .7M567.9 151.3v.1M567.9 151.2v.2M567.9 151.3h.1M567.9 151.2l.2 .2M568 153.7l-.1 .2M568 153.7h.1M568 153l-.1 .1M568 151.7h-.1"/>
<path d="M568 155.8v.2M568 151.3h.1M568 151.2v.1M568 151.2l-.1 .1M568 152l-.1 .1M568 152h.1M568 155.9l.1 .3M568 156h.1M568 155.9l.4 .4 .3-.1M568 156l.1 .4M568 156l.1 .2M568 156.8l-.1 .5"/>
<path d="M568.1 153.5l-.1 .1M568.1 153.5l-.2 .4M568.1 156.2l.5 .1M568.1 151.3l.2 .2M568.1 151.4l.2 .1M568.1 153.3v.2M568.1 150.8l.3 .2M568.1 156.2l-.1 .6-.3 .2M568.1 156.2v.2M568.1 156.4l-.2 .9M568.1 156.4h.1M568.1 156.4l-.1 .5-.3 .1"/>
<path d="M568.2 156l.4 .3M568.2 156.1h-.1M568.3 148.1l.1 .7M568.3 151.5h.1M568.3 151.5l-.3 .5M568.4 159.8h.1M568.4 158.6h.1M568.4 159.8v.3l1.1 .4M568.4 159.8l1.1 .4M568.4 151l.1 .4M568.5 151.4l-.2 .1M568.5 155.8l-.5 .1"/>
<path d="M568.6 155.7l-.1 .1M568.6 152.5l-.3 .3-.2 .5M568.6 152.5l-.4 .3-.1 .5M568.6 148l.1 .7M568.7 155.7l-.7 .4v-.3M568.7 152.6l-.2 .2 .3 .8M568.7 152.6h.4M568.7 155.7h-.1M568.7 151.7l-.4 .1 .5 .3M568.7 151.7h.3M568.7 151.6h.1M568.7 155.7l-.2 .1"/>
<path d="M568.7 157l-.3 1.6M568.7 153.5h.6M568.7 156.1l.1 .1M568.7 156.2l-.1 .1M568.8 154.7l-.6-.1-.3 .2M568.8 154.7l.2 .1M568.8 153.6v.2M568.8 153.6l-.1 .5M568.8 153.8a.38 .38 0 0 1-.3 .4 .38 .38 0 0 1-.4-.1M568.8 153.8l-.2 .4-.5-.1M568.8 152.1h.3M568.8 155.7l.2 .1"/>
<path d="M568.8 156l.1 .1M568.9 158.5l-.5 .1M568.9 155.8l-.1 .1M568.9 152.8v.1M568.9 156.1l-.2 .1M569 151.7l.1 .1M569 151.3l.5 .3 .1 .3M569 151.3l-.3 .3M569 152.8l-.2 .1M569 148v.7M569 155.5l-.3 .2M569 155.5l.2 .1"/>
<path d="M569 152.4l-.4 .1M569 154.8l.5 .7h-.5M569 154.8h.1M569 154.8l-.9-.2-.5 .7M569.1 152.4l-.5 .1M569.1 152.4l.1 .1M569.1 151.8h.1M569.1 151.8v.1M569.1 154.1v.7M569.1 154.8l.2 .3M569.1 152.6l.3 .3M569.1 152.6l.2 .2"/>
<path d="M569.2 152.5l.4 .5M569.2 155.6l-.3 .5M569.2 152.7l.2 .2-.1 .1M569.2 151.7l-.1 .1M569.2 151.7l.1 .2M569.3 155.1l.2 .3-.3 .2M569.3 151.9v.1M569.3 152l-.2 .1M569.3 152h.1M569.3 153.5l.1 .3M569.4 150.5l-.4 .4v.4M569.4 148l-.1 .7"/>
<path d="M569.4 152.9v.2M569.4 152.9h.1M569.4 153.8h.1M569.4 153.1l-.2 .1M569.4 153.8l-.3 .3h-1l-.2-.2M569.4 153.8l-.2 .3h-.5M569.4 153l.1 .4-.2 .1M569.4 153.8l.1 .1M569.4 153.1l.1 .3M569.5 158.4l-.6 .1M569.5 158.4h.1M569.5 158.4l.1 .6"/>
<path d="M569.5 153.4l-.1 .4M569.5 153.4l-.2 .1M569.5 153.9h.1M569.5 156.5l-.1 .4h-.4l.3 .3 .3-.1M569.5 159.6h.1M569.5 159.6l-1.1 .2M569.6 153l.1 .4M569.6 151.9v-.1a.9 .9 0 0 1 0 1.2M569.6 151.9h.1M569.6 151.9l-.3 .1M569.6 157.1h.1M569.6 153h.1"/>
<path d="M569.6 157.1l-.1 .4 .3-.2M569.6 153.9h-.1M569.6 156.4h.1M569.6 156.4l-.1 .1M569.6 157v.1M569.6 159h.1M569.6 159.5l-.1 .1M569.6 159l-.1 .6M569.6 159.6h-.1M569.6 159.6l-.1 .3v-.3M569.7 151.4l.1 .4M569.7 153.8l-.1 .1"/>
<path d="M569.7 153.4v.4M569.7 153.4l.6 .2M569.7 148v.7M569.7 153.4h.1M569.8 157.3h.1M569.8 157.3l-.3 1.1M569.8 156.7l-.2 .3v-.2M569.8 154.4l-.2 1.4M569.8 153.6l.4 .3M569.9 156.8l-.1 .5M569.9 158.9l-.3 .6M569.9 158.9l-.3 .7"/>
<path d="M569.9 150.9l.1 1.1M569.9 155.6l-.4 .3v.5M570 156.2h.1M570 156.2l-.4 .2M570 156.2l-.1 .6M570 154.5l-.4 .8M570 158.5h-.2l-.2 .5M570 158.5l.1 1-.2-.6M570 158.5h.1M570 158.5l.2 1.3-.3-.9M570.1 148.1l-.1 .6M570.1 150.5l-.2 .4"/>
<path d="M570.1 150.5h.1M570.1 150.5h-.7M570.1 152h-.1M570.2 151.5l-.1 .5M570.2 151.5h.1M570.2 151.5a.4 .4 0 0 0 .3 .4 .4 .4 0 0 0 .4-.2M570.2 151.2v.3M570.2 153.8l.1 .5M570.2 150.3l-.1 .2M570.3 155.8l-.3 .4M570.3 155.8l-.4 1M570.3 154.1h.1"/>
<path d="M570.3 153.6l-.1 .2M570.3 154.3l.5 .5M570.3 154.1v.2M570.3 153.6h.1M570.3 153.6v.5M570.3 154.3l.1 .3M570.3 151.2l.3 .1M570.4 155.6l-.1 .2M570.4 159.4l-.8 .2M570.4 159.4l-.8 .1M570.4 159.4l1.2 .2M570.4 148.1l-.1 .7"/>
<path d="M570.4 154.6a.64 .64 0 0 0 0 1M570.4 151.7h.1M570.4 151.3h.1M570.4 154.6h.1M570.4 154.6l.4 .2M570.5 150.9h.2M570.5 150.9l-.3 .3M570.5 151.6h.1M570.5 150.2l-.3 .1M570.5 150.2l.5 .2M570.6 153.3l-.3 .3M570.6 158.2v.3"/>
<path d="M570.7 150.9a.29 .29 0 0 1 .4 0 .29 .29 0 0 1 .1 .4l-.3 .4M570.7 156.7l-.2 .3a1.53 1.53 0 0 0-.5 1.5M570.8 154.8l.2 .3 .7-.3M570.8 148.2l-.2 .6M570.8 156.7h.1M570.8 151.4l.2 .1M570.8 156.7v.6M570.8 157.3l-.2 .9M570.8 152.3h.1M570.8 156.6v.7M570.8 156.6h.1M570.8 156.6l-.1 .1"/>
<path d="M570.8 153.2l-.2 .1M570.9 156.5l-.1 .2M570.9 156.5v.1M570.9 151.4v.1M570.9 151.7l-.1 .6M570.9 151.7h.1M570.9 152.3h.1M571 152.3l-.1 .1-.1-.1M571 155.9l-.2 .7M571 150.4l.2 .1M571 152.2l-.1 .1M571 152.2v.1"/>
<path d="M571.1 152.2h.1M571.1 152.2l.3 .7M571.1 152.2h-.1M571.1 158.1l.1 .2M571.1 154.7h.1M571.1 148.3l-.1 .6M571.1 153.1h.1M571.1 153.1v.1M571.1 153.2h.2M571.1 153.2h-.3M571.2 158.3l.1 .2-.2 .2h-.4l-.1-.2M571.2 155.5l-.8 .1"/>
<path d="M571.2 155.5h.1M571.2 155.5l-.2 .4M571.2 150.5l.1 .7M571.3 154.6l-.3 .1M571.3 153.2h.1M571.3 153.2l.3 .1a.63 .63 0 0 1 .8 .4 .63 .63 0 0 1-.4 .8 .69 .69 0 0 1-1.2 .3M571.3 153.2l-1 .4M571.3 151.2l-.2 1M571.3 151.2v.1M571.3 151.3l.8 .6M571.3 155h-.1M571.4 153.2l.9 .3"/>
<path d="M571.4 153.2l.5 .2 .1 .5M571.4 153.2h.1M571.4 152.9l-.3 .2M571.4 152.9h.1M571.5 148.4l-.2 .6M571.6 159.6l-.1 .3-2 .6M571.6 159.6l-2.1 .6M571.6 152.9h-.2M571.6 156.4h.1M571.6 156.4l-.8 .2M571.6 156.4l-.7 .2M571.6 156.4l-.5 1.7"/>
<path d="M571.7 154.8l-.5 .7M571.7 154.8h.1M571.8 154.7l.2-.2 .2 .1-.2 1.8M571.8 154.7l-.1 .1M571.8 148.5l-.2 .6M571.9 154.3l-.1 .4M571.9 153.3l.3 .1 .2 .4M571.9 152.1l.3 .2M571.9 154.5h.1M572 153.9h.1M572 153.9l-.2 .3a.24 .24 0 0 1-.3 .2 .24 .24 0 0 1-.1-.4v-.2a.44 .44 0 0 0-.2-.5 .44 .44 0 0 0-.6 .2l-.3 .6M572 156.4h-.4"/>
<path d="M572 156.4l-.1 .4a1.82 1.82 0 0 0-.1 2.1l.2 .1M572 156.4h.1M572 157.8l-.1 .2 .3 .2M572.1 151.9l.1 .3M572.1 148.6l-.2 .6M572.2 158.4l-.2 .4a.53 .53 0 0 0 .2 .9l.5-.1M572.2 152.3l.3 .3M572.2 152.2v.1M572.2 152.3h.1M572.3 157.5l-.2 .2M572.3 157.5v.1M572.3 157.6l-.1 .8"/>
<path d="M572.3 153.5h.1M572.4 153.8l.9 .7M572.4 153.8l-.6 .9M572.4 155.3l.1 .6M572.5 148.7l-.3 .7M572.5 152.6l-.9 .3M572.6 159.1h.1M572.6 159.1h2.5M572.6 159.1l.2 .3-.1 .2M572.8 148.9l-.3 .6M572.9 154.5l-.9 .1M572.9 158.7l.6 .4"/>
<path d="M573 152.6h-.8l-.6 .3M573 152.6l-.7 .9M573.1 149.1l-.3 .6M573.1 152.6l-1.7 .3M573.3 157.5l.8 .9M573.3 154.5a6.5 6.5 0 0 0-1.4 3.4l.2-.2M573.3 154.5h.1M573.4 152.6a.93 .93 0 0 0-.5 1 .93 .93 0 0 0 .9 .8M573.4 152.6l.7 .2a.5 .5 0 0 1 .7 .1 .5 .5 0 0 1 0 .6v.1M573.4 152.6h-.4M573.4 152.6l.6 .2a.56 .56 0 0 1 .8 .1 .56 .56 0 0 1-.2 .8l-.8 .7M573.4 149.3l-.4 .5"/>
<path d="M573.4 156.5h.1M573.4 156.5l-1.1 1M573.4 156.5l-.8 2.6M573.5 154.5l-.2 1M573.7 158l.2 .8 .4 .3M573.7 149.5l-.4 .5M573.8 154.4l-.5 .1M573.8 154.4h.1M573.9 156.4l-.5 .1M574 153l-.3 .3M574 149.7l-.4 .5M574.3 149.9l-.5 .5"/>
<path d="M574.5 150.1l-.5 .5M574.7 154.7l.1 3.3M574.8 153.6l.2 1a7.9 7.9 0 0 1-.2 3.7l.3 .8M574.8 150.4l-.5 .5M574.8 153.6a7.4 7.4 0 0 1 0 4.4M574.8 158v.7l.3 .4M574.9 159.8l.5 .4M575 150.7l-.5 .4M575.1 159.5l.5 .4M575.2 150.9l-.5 .5M575.2 159.2l.6 .4M575.4 159l.6 .3"/>
<path d="M575.5 151.2l-.6 .4M575.5 158.7l.7 .3M575.7 151.5l-.6 .4M575.7 158.4l.6 .2M575.8 158.1l.6 .2M575.8 151.8l-.5 .4M575.9 157.7l.6 .3M576 157.4l.6 .2M576 152.1l-.6 .3M576.1 157.1l.6 .2M576.1 156.8l.7 .1M576.2 156.5l.6 .1"/>
<path d="M576.2 152.5l-.6 .2M576.2 156.2h.7M576.2 155.9h.7M576.3 152.8l-.6 .2M576.4 153.1l-.6 .2M576.6 153.5l-.7 .2M576.7 153.8l-.7 .2M576.7 154.1l-.6 .2M576.8 154.5l-.7 .1M576.8 154.9h-.6M576.9 155.2l-.7 .1M576.9 155.6h-.7"/>
<path d="M563.9 160.2l-.6 .4M564.1 160.4l-.5 .5M564.3 160.6l-.5 .5M564.5 160.9l-.4 .5M564.8 161.1l-.4 .5M565 161.3l-.4 .5M565.3 161.5l-.4 .5M565.6 161.6l-.4 .6M565.9 161.8l-.4 .6M566.2 161.9l-.3 .7M566.4 162.1l-.2 .6M566.7 162.2l-.2 .6"/>
<path d="M567.1 162.3l-.3 .7M567.4 162.4l-.2 .7M567.7 162.5l-.2 .7M568 162.6l-.1 .6M568.3 162.6l-.1 .7M568.6 162.6v.7M569 162.7l-.1 .6M569.3 162.7v.6M569.5 160.3h.1M569.5 160.3v.2M569.5 160.4h.1M569.5 160.2v.1"/>
<path d="M569.5 160.2v.3M569.5 160.4v.1M569.6 162.6l.1 .7M570 162.6v.7M570.3 162.6l.1 .7M570.6 162.5l.1 .7M570.9 162.5l.2 .6M571.2 162.4l.2 .6M571.5 162.3l.3 .6M571.8 162.2l.3 .6M572.1 162l.3 .6M572.4 161.9l.3 .6"/>
<path d="M572.7 161.7l.4 .6M573 161.6l.4 .5M573.3 161.4l.4 .5M573.5 161.2l.4 .5M573.8 161l.4 .5M574 160.8l.5 .5M574.2 160.5l.5 .5M574.5 160.3l.5 .4M574.7 160l.5 .5"/>
</g>
<!-- layer: G-ANNO-TTLB -->
<g fill="#fff" stroke="#fff" stroke-width=".27">
<path d="M550.8 161l30.8 4.3-5.8-4.3zM550.8 161l30.8 4.3h-30.8z"/>
<path d="M575.8 146.5h5.8l-5.8 14.5zM581.6 146.5l-5.8 14.5 5.8 4.3z"/>
</g>
<path d="M550.8 161h25v-14.5h5.8v18.8h-30.8z" fill="none" stroke="#fff" stroke-width=".27"/>
<g fill="#000" stroke="#000" stroke-width=".27">
<path d="M80.8 7.8l.2 2.6v-2.6zM80.8 7.8l.2 2.6h-.2z"/>
<path d="M130.8 7.8l.2 2.6v-2.6zM130.8 7.8l.2 2.6h-.2z"/>
<path d="M180.8 7.8l.2 2.6v-2.6zM180.8 7.8l.2 2.6h-.2z"/>
<path d="M230.8 7.8l.2 2.6v-2.6zM230.8 7.8l.2 2.6h-.2z"/>
<path d="M280.8 7.8l.2 2.6v-2.6zM280.8 7.8l.2 2.6h-.2z"/>
<path d="M330.8 7.8l.2 2.6v-2.6zM330.8 7.8l.2 2.6h-.2z"/>
<path d="M380.8 7.8l.2 2.6v-2.6zM380.8 7.8l.2 2.6h-.2z"/>
<path d="M430.8 7.8l.2 2.6v-2.6zM430.8 7.8l.2 2.6h-.2z"/>
<path d="M480.8 7.8l.2 2.6v-2.6zM480.8 7.8l.2 2.6h-.2z"/>
<path d="M530.8 7.8l.2 2.6v-2.6zM530.8 7.8l.2 2.6h-.2z"/>
<path d="M22.4 60.4h2.5v-.1zM22.4 60.3h2.5l-2.5 .1z"/>
<path d="M22.4 60.4h2.5v-.1zM22.4 60.3h2.5l-2.5 .1z"/>
<path d="M580.9 60.4h2.5v-.1zM580.9 60.3h2.5l-2.5 .1z"/>
<path d="M22.4 110.4h2.5v-.1zM22.4 110.3h2.5l-2.5 .1z"/>
<path d="M580.9 110.4h2.5v-.1zM580.9 110.3h2.5l-2.5 .1z"/>
<path d="M22.4 160.4h2.5v-.1zM22.4 160.3h2.5l-2.5 .1z"/>
<path d="M525.8 161.1h50v-.2zM525.8 160.9h50l-50 .2z"/>
<path d="M580.9 160.4h2.5v-.1zM580.9 160.3h2.5l-2.5 .1z"/>
<path d="M22.4 210.4h2.5v-.1zM22.4 210.3h2.5l-2.5 .1z"/>
<path d="M525.8 211.1h50v-.2zM525.8 210.9h50l-50 .2z"/>
<path d="M580.9 210.4h2.5v-.1zM580.9 210.3h2.5l-2.5 .1z"/>
<path d="M525.8 227.7h50v-.1zM525.8 227.6h50l-50 .1z"/>
<path d="M525.8 244.2v.2l50-.2zM525.8 244.4l50-.2v.2z"/>
<path d="M525.8 244.4h50v-.2zM525.8 244.2h50l-50 .2z"/>
<path d="M22.4 260.4h2.5v-.1zM22.4 260.3h2.5l-2.5 .1z"/>
<path d="M525.8 260.9v.2l50-.2zM525.8 261.1l50-.2v.2z"/>
<path d="M525.8 260.9v.2l50-.2zM525.8 261.1l50-.2v.2z"/>
<path d="M525.8 277.6v.1l50-.1zM525.8 277.7l50-.1v.1z"/>
<path d="M525.8 260.9v.2l50-.2zM525.8 261.1l50-.2v.2z"/>
<path d="M525.8 260.9v.2l50-.2zM525.8 261.1l50-.2v.2z"/>
<path d="M580.9 260.4h2.5v-.1zM580.9 260.3h2.5l-2.5 .1z"/>
<path d="M525.8 294.2v.2l50-.2zM525.8 294.4l50-.2v.2z"/>
<path d="M525.8 294.2v.2l50-.2zM525.8 294.4l50-.2v.2z"/>
<path d="M580.8 287.4l.2 2.4v-2.4zM580.8 287.4l.2 2.4h-.2z"/>
<path d="M22.4 310.4h2.5v-.1zM22.4 310.3h2.5l-2.5 .1z"/>
<path d="M525.8 315.9h50zM525.8 316l50-.1z"/>
<path d="M525.8 310.9v.2l50-.2zM525.8 311.1l50-.2v.2z"/>
<path d="M525.8 335.9h50zM525.8 336l50-.1z"/>
<path d="M525.8 330.9h50zM525.8 331l50-.1z"/>
<path d="M525.8 325.9h50zM525.8 326l50-.1z"/>
<path d="M525.8 320.9h50zM525.8 321l50-.1z"/>
<path d="M525.8 355.9h50zM525.8 356l50-.1z"/>
<path d="M525.8 350.9h50zM525.8 351l50-.1z"/>
<path d="M525.8 345.9h50zM525.8 346l50-.1z"/>
<path d="M525.8 340.9h50zM525.8 341l50-.1z"/>
<path d="M22.4 360.4h2.5v-.1zM22.4 360.3h2.5l-2.5 .1z"/>
<path d="M525.8 360.9v.2l50-.2zM525.8 361.1l50-.2v.2z"/>
<path d="M525.8 360.9v.2l50-.2zM525.8 361.1l50-.2v.2z"/>
<path d="M575.8 361.1h2.5v-.2zM575.8 360.9h2.5l-2.5 .2z"/>
<path d="M575.8 361.1h2.5v-.2zM575.8 360.9h2.5l-2.5 .2z"/>
<path d="M580.9 360.4h2.5v-.1zM580.9 360.3h2.5l-2.5 .1z"/>
<path d="M80.8 411.2l.2 2.5v-2.5zM80.8 411.2l.2 2.5h-.2z"/>
<path d="M130.8 411.2l.2 2.5v-2.5zM130.8 411.2l.2 2.5h-.2z"/>
<path d="M180.8 411.2l.2 2.5v-2.5zM180.8 411.2l.2 2.5h-.2z"/>
<path d="M230.8 411.2l.2 2.5v-2.5zM230.8 411.2l.2 2.5h-.2z"/>
<path d="M280.8 411.2l.2 2.5v-2.5zM280.8 411.2l.2 2.5h-.2z"/>
<path d="M330.8 411.2l.2 2.5v-2.5zM330.8 411.2l.2 2.5h-.2z"/>
<path d="M380.8 411.2l.2 2.5v-2.5zM380.8 411.2l.2 2.5h-.2z"/>
<path d="M430.8 411.2l.2 2.5v-2.5zM430.8 411.2l.2 2.5h-.2z"/>
<path d="M480.8 411.2l.2 2.5v-2.5zM480.8 411.2l.2 2.5h-.2z"/>
<path d="M530.8 411.2l.2 2.5v-2.5zM530.8 411.2l.2 2.5h-.2z"/>
</g>
<path d="M24.9 10.4h556v400.8h-556zM590.9 411.2h2.2" fill="none" stroke="#000" stroke-width=".27"/>
<text font-size="13.4" x="534.8" y="390.8">A705</text>
<g font-size="5.7">
<text x="174.3" y="147.8">A705</text>
<text x="339.7" y="155.2">A706</text>
<text x="449.8" y="150.6">A705</text>
<text x="181" y="286.1">A706</text>
</g>
<g font-size="5">
<text x="529" y="186.2">QUINTA MONROY</text>
<text x="540.4" y="192.2">DUPLEX</text>
</g>
<g font-size="2.5">
<text x="50.6" y="9.2">1</text>
<text x="105.2" y="9.2">2</text>
<text x="155.2" y="9.2">3</text>
<text x="205.2" y="9.2">4</text>
<text x="255.2" y="9.2">5</text>
<text x="305.2" y="9.2">6</text>
<text x="355.2" y="9.2">7</text>
<text x="405.2" y="9.2">8</text>
<text x="455.2" y="9.2">9</text>
<text x="504.5" y="9.2">10</text>
<text x="554.5" y="9.2">11</text>
<text x="582.1" y="36">A</text>
<text x="22.2" y="36">A</text>
<text x="22.2" y="86.2">B</text>
<text x="582.1" y="86.2">B</text>
<text x="22.1" y="136.3">C</text>
<text x="582" y="136.3">C</text>
<text x="526.6" y="153.9">POLITECNICO DI MILANO</text>
<text x="526.7" y="160">C.L. DESIGN DEGLI INTERNI</text>
<text x="526.7" y="156.9">SCUOLA DEL DESIGN</text>
<text x="526.8" y="163.8">PROGETTO:</text>
<text x="22.1" y="186.2">D</text>
<text x="582" y="186.2">D</text>
<text x="526.8" y="213.8">CORSO:</text>
<text x="537.1" y="218.7">STRUMENTI E METODI</text>
<text x="540.8" y="221.7">DEL PROGETTO</text>
<text x="526.8" y="230.4">DOCENTE:</text>
<text x="22.2" y="236.3">E</text>
<text x="539.5" y="236.9">MARCO FERRARA</text>
<text x="582.1" y="236.3">E</text>
<text x="526.8" y="247.1">STUDENTI:</text>
<text x="543.7" y="253.5">GAIA NOCE</text>
<text x="526.8" y="263.8">OGGETTO:</text>
<text x="545.4" y="270.2">PENSILE</text>
<text x="526.8" y="280.4">NOTE:</text>
<text x="22.2" y="286.3">F</text>
<text x="550.3" y="286.9">-</text>
<text x="582.1" y="286.3">F</text>
<text x="526.8" y="297.1">NOME FILE:</text>
<text x="533.9" y="303.3">KNOXHULT_903.268.10.dwg</text>
<text x="526.7" y="314.4">VERS</text>
<text x="566.3" y="314.4">DATA</text>
<text x="22" y="336.2">G</text>
<text x="581.9" y="336.2">G</text>
<text x="526.8" y="359.4">A</text>
<text x="560.4" y="359.4">23.05.2017</text>
<text x="526.8" y="363.9">TAVOLA NO.:</text>
<text x="560.2" y="363.9">005 DI</text>
<text x="570.1" y="363.9">999</text>
<text x="22.1" y="386.3">H</text>
<text x="582" y="386.3">H</text>
<text x="526.8" y="406.4">DATA:</text>
<text x="536.8" y="406.4">23/05/2017</text>
<text x="551.7" y="406.4">SCALA:</text>
<text x="567.7" y="406.4">1:5</text>
<text x="19.5" y="411.4" transform="rotate(-90 19.5 411.4)">DIRECTORY: D:\UNIVERSITA'\QM-D_3_CUCINA\KNOXHULT_903.268.10\KNOXHULT_903.268.10.DWG | PLOTTED ON: 22/05/2017 23:06:14 | BY USER: NGAIA</text>
<text x="526.7" y="409.3">REV:</text>
<text x="536.8" y="409.4">A</text>
<text x="551.7" y="409.4">FORMATO:</text>
<text x="568.2" y="409.4">A2</text>
<text x="48.7" y="414.5">1</text>
<text x="105.2" y="414.5">2</text>
<text x="155.2" y="414.5">3</text>
<text x="205.2" y="414.5">4</text>
<text x="255.2" y="414.5">5</text>
<text x="305.2" y="414.5">6</text>
<text x="355.2" y="414.5">7</text>
<text x="405.2" y="414.5">8</text>
<text x="455.2" y="414.5">9</text>
<text x="504.5" y="414.5">10</text>
<text x="554.5" y="414.5">11</text>
</g>
</svg>
